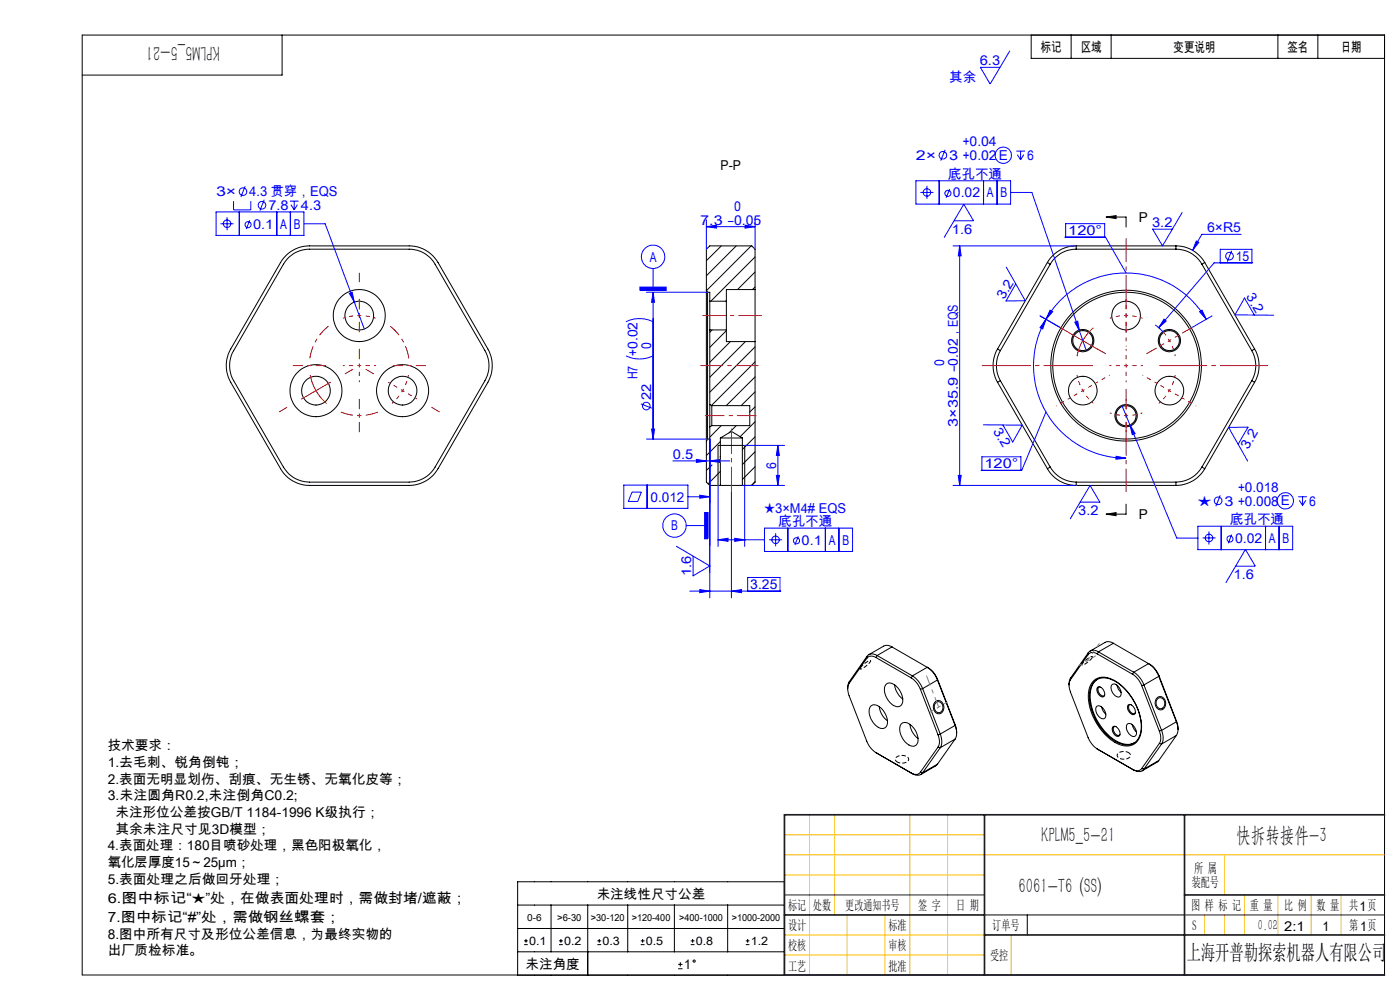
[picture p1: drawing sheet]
<svg xmlns="http://www.w3.org/2000/svg" width="420mm" height="297mm" viewBox="0 0 420 297" stroke-linecap="round" stroke-linejoin="round" font-family="sans-serif">
<g fill="none" stroke="#000" stroke-width=".3">
<path d="M24.7 10.5h390.7v281.7h-390.7zM84.6 10.5v12h-59.9M309.4 10.5v7h106M321.3 10.5v7M333.3 10.5v7M383.4 10.5v7M395.4 10.5v7M85.8 76.6a9.9 9.9 0 0 1 7-2.9h29.9a10.1 10.1 0 0 1 8.7 5l15 25.9a10.2 10.2 0 0 1 0 10l-15 25.9a10 10 0 0 1-8.7 5h-29.9a10 10 0 0 1-8.6-5l-15-25.9a10 10 0 0 1 0-10l15-25.9zM86.6 77.1a9.1 9.1 0 0 1 6.2-2.4h29.9a8.9 8.9 0 0 1 7.8 4.5l15 25.9a9 9 0 0 1 0 9l-15 25.9a9.1 9.1 0 0 1-7.8 4.5h-29.9a9.1 9.1 0 0 1-7.8-4.5l-14.9-25.9a9 9 0 0 1 0-9l14.9-25.9zM216.4 73.7l-4.5 4.4M220.9 73.7l-9 9M225.4 73.7l-13.4 13.4"/>
<path d="M226.5 77l-13.2 13.3M314.2 78.7l-14.9 25.9M314.2 78.7l.9 .5M315.1 79.2l-15 25.9M322.9 74.7a8.9 8.9 0 0 0-7.8 4.5M322.9 73.7a10 10 0 0 0-8.7 5M322.9 74.7h29.9M322.9 73.7v1M322.9 73.7h29.9M331.8 65l3-.4v.9zM331.8 65h6v3M352.8 74.7a8.9 8.9 0 0 1 7.8 4.5"/>
<path d="M352.8 73.7a10 10 0 0 1 8.6 5M352.8 73.7v1M360.6 79.2l14.9 25.9M361.4 78.7l-.8 .5M361.4 78.7l15 25.9M211.9 87v45.2M211.9 87l.4 .6M212.3 87.6v44M212.3 87.6h.6v2.7M212.9 90.3v8.6M212.9 98.9v22.3M212.9 98.9h5"/>
<path d="M212.9 90.3h5M213.6 98.9l-.7 .7M217.9 90.3v8.6M217.9 99.1l-5 5M217.9 90.1l-.2 .2M217.9 98.9v3.5h8.6M226.5 86.8v15.6M226.5 86.8v-12.1l-1-1h-12.6l-1 1v12.3M226.5 86l-.8 .8M226.5 81.5l-5.2 5.3M226.5 86.8h-8.6v3.5M219.1 102.4l-6.2 6.2"/>
<path d="M223.6 102.4l-10.7 10.7M226.5 102.4v42.1l-1 1h-2.8M226.5 104l-13.6 13.5M226.5 108.4l-13.1 13.1M226.5 113l-8.6 8.6M226.5 117.4l-4.1 4.2M299.3 104.6a10 10 0 0 0 0 10M299.3 104.6l.8 .5M299.3 114.6l14.9 25.9M300.1 105.1a9.2 9.2 0 0 0 0 9M300.1 114.1l15 25.9M300.1 114.1l-.8 .5"/>
<path d="M375.5 105.1a9 9 0 0 1 0 9M375.5 114.1l-14.9 25.9M375.5 114.1l.9 .5M376.4 104.6a10 10 0 0 1 0 10M376.4 104.6l-.9 .5M376.4 114.6l-15 25.9M211.9 132.2v12.3l1 1h3.2M212.3 131.6l-.4 .6M212.4 131.6l-.3 .2M212.9 121.2v6.7M212.9 127.9v3.7h-.6M212.9 121.2l.6 .4"/>
<path d="M213.5 121.6v6M213.5 127.6l-.6 .3M213.5 121.6h11.4v6h-11.4M213.6 139.3l-1.7 1.7M216.1 132.3l-4.2 4.2M216.1 136.8l-.1 .1M216.1 131.3h6.6M216.1 131.3l3.3-2 3.3 2M216.1 131.3v14.2M216.4 127.6l-3.5 3.4M220.9 127.6l-2.2 2.1M222.7 131.3v14.2"/>
<path d="M226.5 121.9l-1.6 1.6M226.5 126.4l-4.5 4.5M226.5 130.9l-3.8 3.8M226.5 135.4l-3.8 3.8M226.5 139.9l-3.8 3.8M315.1 140a9.1 9.1 0 0 0 7.8 4.5M315.1 140l-.9 .5M360.6 140a9.1 9.1 0 0 1-7.8 4.5M360.6 140l.8 .5M215.4 145.5v-12h8v12M216.1 141.3l-3.7 3.7M216.1 145.5h6.6"/>
<path d="M226.5 144.4l-1.1 1.1M314.2 140.5a9.9 9.9 0 0 0 8.7 5M322.9 144.5h29.9M322.9 145.5h29.9M322.9 144.5v1M331.8 154.1l3-.5v.9zM337.8 151.1v3h-6M352.8 144.5v1M361.4 140.5a9.9 9.9 0 0 1-8.6 5M260 197.3l-5.3 7.5M260.1 196.7l-.1 .6M260.1 196.7l-5.3 7.6"/>
<path d="M262.8 197.1a2.01 2.01 0 0 0-2.8 .2M262.8 197.1l10.6 6.1M263.1 196.5a2.13 2.13 0 0 0-3 .2M263.1 196.5l-.3 .6M263.1 196.5l10.6 6.1M267.6 193.9a2.45 2.45 0 0 0-2.5-.3l-4.5 2.6M267.6 193.9l10.6 6.1M267.6 193.9l-4.5 2.6M278.2 200l1.5 1.2 1.5 2.6M278.2 200l1.8 1.4 1.3 2.2M278.2 200l-4.5 2.6M326.4 196.2l-5.3 7.5"/>
<path d="M326.5 195.6l-.1 .6M326.5 195.6l-5.3 7.6M329.2 196a2.01 2.01 0 0 0-2.8 .2M329.2 196l10.6 6.1M329.5 195.4a2.12 2.12 0 0 0-3 .2M329.5 195.4l-.3 .6M329.5 195.4l10.6 6.1M334 192.8a2.53 2.53 0 0 0-2.5-.3l-4.4 2.6M334 192.8l-4.5 2.6M334 192.8l10.6 6.1M344.6 198.9l1.8 1.5 1.2 2.3M344.6 198.9a6.7 6.7 0 0 1 3.1 3.6"/>
<path d="M344.6 198.9l-4.5 2.6M254.7 204.8a4.1 4.1 0 0 0 0 3.7l5.7 14.4 .9 1.4 1.5 1.3M254.8 204.3l-.3 .7-.2 1.4M254.8 204.3l-.1 .5M261.3 211.5a2.68 2.68 0 0 1 3.5 1.2 4.6 4.6 0 0 1 1 5.2 2.29 2.29 0 0 1-3.4-.8 4.6 4.6 0 0 1-1.2-5.4zM263.8 211.8l.3 1.5 .7 1.3 1.4 1.4M265.8 205.1a2.67 2.67 0 0 1 3.8 1.4 4.1 4.1 0 0 1 .6 5 3 3 0 0 1-3.9-1.8l-.9-2.1a2.93 2.93 0 0 1 .4-2.5zM268.4 205.2l.3 1.4 .5 1 .6 1 1 .9M270.4 217a2.29 2.29 0 0 1 3.3 .8 4.6 4.6 0 0 1 1.3 5.4 2.31 2.31 0 0 1-3.4-.8 4.7 4.7 0 0 1-1.2-5.4zM273 217.1l.7 2.3 1.7 1.9M273.4 203.2l1.7 1.5 1 1.9M273.7 202.6l1.8 1.5 1.3 2.3"/>
<path d="M273.7 202.6l-.3 .6M276.1 206.6l5.3 13.6M276.8 206.4l-.7 .2M276.8 206.4l5.3 13.6M280.5 210.4a1.68 1.68 0 0 1 2.1 0 1.68 1.68 0 0 1 .5 1.9 1.56 1.56 0 0 1-1.6 1.6 1.56 1.56 0 0 1-1.5-1.7l.1-1.2zM280.7 210.7a1.46 1.46 0 0 1 1.8 .1 1.46 1.46 0 0 1 .3 1.9 1.32 1.32 0 0 1-1.7 .8 1.32 1.32 0 0 1-.8-1.7zM281.2 203.8l5.3 13.6M281.2 203.8l-4.4 2.6M281.3 203.6l-.1 .2M281.3 203.6l5.3 13.6M282.1 220l.3 1.2a3.9 3.9 0 0 1-.3 2.9M282.1 220l-.7 .2"/>
<path d="M286.5 217.4l.4 1.2a3.9 3.9 0 0 1-.4 2.9M286.5 217.4l-4.4 2.6M286.6 217.2l.3 1.2 .1 1.3M286.6 217.2l-.1 .2M321.1 203.7a4 4 0 0 0 0 3.7l5.5 14 1.1 1.8 1.5 1.3M321.2 203.2l-.3 .7-.2 1.4M321.2 203.2l-.1 .5M328 204.1a5.2 5.2 0 0 1 6.7 .1 17 17 0 0 1 7.6 15.3 4.5 4.5 0 0 1-6.9 3.5 17 17 0 0 1-8.8-15.7 5.6 5.6 0 0 1 1.4-3.2zM328.4 204.2a5.1 5.1 0 0 1 6.2 0 16.6 16.6 0 0 1 7.7 15 4.4 4.4 0 0 1-6.8 3.4 16.2 16.2 0 0 1-8.5-15.8l.4-1.3zM329 211.7a1.83 1.83 0 0 1 2.5 1.4l.1 .6a1.12 1.12 0 0 1-.3 1.6 1.12 1.12 0 0 1-1.6-.5l-.8-1.4a1.7 1.7 0 0 1 .1-1.7zM329.2 203.6a6.6 6.6 0 0 0-1.9 7.1 16.4 16.4 0 0 0 9.3 12.1 4.5 4.5 0 0 0 3.6-.2M329.3 205.9a1.93 1.93 0 0 1 2 2.6 1.03 1.03 0 0 1-1.7-.4l-.5-1.1z"/>
<path d="M330 205.8a1.32 1.32 0 0 0 0 2.3 .85 .85 0 0 0 1.4 .2M330.5 211.9l.4 1.1 .9 1M333.6 205.2a1.86 1.86 0 0 1 2.5 1.4l.2 .5a1.11 1.11 0 0 1 0 1.3 1.11 1.11 0 0 1-1.2 .4 2.8 2.8 0 0 1-1.5-3.6zM333.9 217.8a1.89 1.89 0 0 1 2.1 2.2 .95 .95 0 0 1-.9 .7 .95 .95 0 0 1-.9-.8l-.5-1.3zM334.5 217.7a1.1 1.1 0 0 0-.2 1.9l.2 .2a.93 .93 0 0 0 1.5 .4M335.1 205.4l.4 1.1 .8 1M338.2 217a1.93 1.93 0 0 1 2.5 1.7 1.23 1.23 0 0 1 .3 1.3 1.23 1.23 0 0 1-1.1 .7 2.82 2.82 0 0 1-1.7-3.7zM338.4 211.4a1.3 1.3 0 0 1 2 .9l.1 .5a.91 .91 0 0 1-.3 1.3 .91 .91 0 0 1-1.3-.5l-.6-1.1zM339.1 211.2a1.31 1.31 0 0 0 .1 2.2 .83 .83 0 0 0 1.4 .2M339.7 217.2l.6 1.4 .6 .7M339.8 202.1l1.4 1.2 1.3 2.2M340.1 201.5l1.5 1.2 1.6 2.6"/>
<path d="M340.1 201.5l-.3 .6M342.5 205.5l5.3 13.6M343.2 205.3l-.7 .2M343.2 205.3l5.3 13.6M347 209.3a1.64 1.64 0 0 1 2-.2 1.64 1.64 0 0 1 .7 1.8 1.59 1.59 0 0 1-1.5 1.9 1.59 1.59 0 0 1-1.6-1.8v-1zM347.3 209.4a1.51 1.51 0 0 1 1.9 .3 1.51 1.51 0 0 1 .1 1.9 1.31 1.31 0 0 1-1.6 .7 1.31 1.31 0 0 1-.9-1.6zM347.6 202.7l-4.4 2.6M347.6 202.7l5.3 13.6M347.7 202.5l-.1 .2M347.7 202.5l5.3 13.6M347.8 219.1l.1 .4a3.9 3.9 0 0 1-.1 3.3M348.5 218.9l.4 1.6a3.5 3.5 0 0 1-.4 2.5"/>
<path d="M348.5 218.9l-.7 .2M352.9 216.3l.3 .8a4 4 0 0 1-.3 3.3M352.9 216.3l-4.4 2.6M353 216.1l.4 2.5M353 216.1l-.1 .2M262.8 225.6l10.9 6.3M262.8 225.6l.3 .2M276.1 231.4a1.89 1.89 0 0 1-2.7 .3l.3 .2M276.1 231.4l.7 .2M276.8 231.6a2.21 2.21 0 0 1-3.1 .3M281.2 229l-.5 .5-4.5 2.6M281.2 229l-4.4 2.6"/>
<path d="M281.4 220.2l.2 .4a3.8 3.8 0 0 1-.2 3.3M281.4 223.9l-5.3 7.5M281.4 223.9l.7 .2M282.1 224.1l-5.3 7.5M286.5 221.5l-4.4 2.6M286.5 221.5l-5.3 7.5M329.2 224.5l10.9 6.3M329.2 224.5l.3 .2M342.5 230.3a1.97 1.97 0 0 1-2.7 .3l.3 .2M342.5 230.3l.7 .2M343.2 230.5a2.21 2.21 0 0 1-3.1 .3M347.6 227.9l-.5 .6-4.5 2.5"/>
<path d="M347.6 227.9l-4.4 2.6M347.8 222.8l-5.3 7.5M347.8 222.8l.7 .2M348.5 223l-5.3 7.5M352.9 220.4l-4.4 2.6M352.9 220.4l-5.3 7.5M155.3 264.3h80v28h-80zM155.3 271.2h80M155.3 278.3h80M165.3 271.2v14.1M176.3 271.2v21.1M188.3 271.2v14.1"/>
<path d="M202.3 271.2v14.1M218.3 271.2v14.1M295.3 274.2h60.1M308.2 274.2v6M155.3 285.3h80M157.2 283.1h1.1M157.2 282h1.1M157.8 281.4v1.1M167.7 283.1h1.1M167.7 282h1.1M168.3 281.4v1.1M179.2 283.1h1.1"/>
<path d="M179.2 282h1.1M179.8 281.4v1.1M192.2 283.1h1.2M192.2 282h1.2M192.8 281.4v1.1M203.4 290.3h1.4M203.4 289h1.4M204.1 288.4v1.3M207.2 283.1h1.2M207.2 282h1.2M207.8 281.4v1.1M223.7 283.1h1.1"/>
<path d="M223.7 282h1.1M224.3 281.4v1.1"/>
<circle cx="107.8" cy="94.6" r="7.8"/>
<circle cx="107.8" cy="94.6" r="4.3"/>
<circle cx="337.8" cy="94.6" r="4.3"/>
<circle cx="94.8" cy="117.1" r="4.3"/>
<circle cx="94.8" cy="117.1" r="7.8"/>
<circle cx="120.8" cy="117.1" r="4.3"/>
<circle cx="120.8" cy="117.1" r="7.8"/>
<circle cx="324.8" cy="117.1" r="4.3"/>
<circle cx="324.8" cy="102.1" r="3"/>
<circle cx="324.8" cy="102.1" r="3.3"/>
<circle cx="337.8" cy="109.6" r="22.6"/>
<circle cx="337.8" cy="109.6" r="22"/>
<circle cx="350.8" cy="102.1" r="3.3"/>
<circle cx="350.8" cy="102.1" r="2.99"/>
<circle cx="350.8" cy="117.1" r="4.3"/>
<circle cx="337.8" cy="124.6" r="3"/>
<circle cx="337.8" cy="124.6" r="3.3"/>
<circle cx="208.2" cy="288" r=".32"/>
</g>
<g fill="none" stroke="#00f" stroke-width=".3">
<path d="M303 15.2l-6 10-2.9-5h5.9M73.6 55.8l-1.4 3.3M79.3 59.9l-1.3 3.2M274.8 54.2h28.4v7h-28.4zM276.1 57.7h3.9M278.1 55.7v3.9M281.8 54.2v7M283.5 44.9l-1.3 3.3M284.9 56.7l-1.1 2.6M295.1 54.2v7M299.1 54.2v7M303.2 57.7h6.4l14.3 41.5"/>
<path d="M304.9 45.3h2.6M305.2 46.4l1 1.5M306.2 45.3v2.6M307.1 46.4l-.9 1.5M64.8 63.5h26.4v7.1h-26.4zM66.1 67.1h4M68.1 65.1v3.9M70.1 60.3v2.6h5.1v-2.6M71.8 63.5v7.1M74.9 66l-1 2.6M83 63.5v7.1M87 60.3h2.6"/>
<path d="M87.1 63.5v7.1M87.3 61.3l1 1.6M88.3 60.3v2.6M89.2 61.3l-.9 1.6M91.2 67.1h6.3l8.8 23.5M211.9 67.9l3-.4v.9zM211.9 65.9v8.8M211.9 67.9h14.6M223.5 67.5l3 .4-3 .5zM226.5 65.9v8.8M285.9 73.7h37M286.2 66.2h5.9l-3-5-5.9 10"/>
<path d="M287.9 73.7l.5 3h-.9zM287.9 73.7v71.8M319.4 71.1h12.2l6.2 10.7M319.7 71.1v-4.1h11.7v4.1M354.6 63.7l-5.8 10-3-5h5.9M358.9 72.2l.8 .4-1.9 2.4zM366.1 78.8v-4.1h9.5v4.1M369.5 75.1l-1.3 3.3M372.3 70.2h-11.8l-2.7 4.8M375.8 78.8h-11.6l-16.6 19.4M104.8 87.9l.9-.3 .6 3zM106.3 90.6l3 8"/>
<path d="M187.8 96.4a9.2 9.2 0 0 1 8.1 0M192 86h7.8v1.1h-7.8zM193.9 87.6h18.4M195.9 87.6l.5 3h-.9zM195.9 80.5v5.5M195.9 87.6v44M301.9 80l5.7 10.1-5.8 .1 2.9-5.1M312 94.7l5.9 3.4M313.8 95.7l-1 2.9-.8-.4zM313.8 95.7a27.7 27.7 0 0 0 24 41.6M313.8 95.7a27.7 27.7 0 0 1 48.1 0M315 93l.8 .4-2 2.3z"/>
<path d="M322.4 96.6l.9-.3 .6 2.9zM323.9 99.2l1.9 5.7M346.5 97.4l2.5 2.2M349.2 95.6l.7 .6-2.3 2zM359.9 93.4l.7-.4 1.3 2.7zM363.6 94.7l-5.8 3.4M376.3 94.4l-3-5.1-2.8 5.1 11.6 .1M187.8 106.6a9.2 9.2 0 0 0 8.1 0M192.3 121l3.2 1.3M193.9 131.6h18.4M195.5 128.6h.9l-.5 3zM201.9 138.1h17"/>
<path d="M208.9 137.7l3 .4-3 .5zM212.9 131.6v47.6M212.9 138.1l3-.4v.9zM223.4 133.5h12M233.4 133.5l.4 3h-.9zM233.4 133.5v12M295.1 127.3l11.6 .1-2.9 5.1-2.9-5.1M313.8 123.5l-7.3 17.5h-12.2M334.9 136.7l2.9 .6-3 .3zM336.7 121.8l2.3 5.5M339 127.3l1.5 2.7-.8 .3zM339 127.3l14 34h6.4"/>
<path d="M371.4 133.1l3-5.1-5.8 .1 5.7 10.1M187.1 145.4h19.3v7h-19.3zM189.6 147.5h2.8l-1.1 2.8h-2.8zM194.1 145.4v7M205.8 157.5h5.6M206.4 148.9h6.5M209.9 148.4l3 .5-3 .4zM211.4 153.6h1v7.9h-1zM215.4 145.5v18.3M219.4 147.5v31.7M222.7 145.5h12.7M223.4 145.5v18.3"/>
<path d="M229.3 158.3h26.5v7h-26.5zM232.7 159.8v3.9M232.9 142.5h.9l-.4 3zM236.4 158.3v7M247.6 158.3v7M251.7 158.3v7M285.9 145.5h37M287.5 142.5h.9l-.5 3zM294.6 141v-4.1h11.7v4.1M324.1 150.5h5.9l-3-5-5.9 10M359.4 157.7h28.4v7h-28.4zM362.7 159.3v3.9"/>
<path d="M366.1 148.4l-1.3 3.3M366.4 157.7v7M379.7 157.7v7M383.7 157.7v7M389.5 148.9h2.6M389.8 149.9l1 1.6M390.8 148.9v2.6M391.8 149.9l-1 1.6M202.9 163.7l10 5.9-5 3v-5.9M206.9 177.2h27.3M209.9 176.7l3 .5-3 .4zM215.4 161.8l3-.5v.9z"/>
<path d="M215.4 161.8h13.9M219.4 177.2l3-.5v.9zM220.4 161.3l3 .5-3 .4zM224.3 177.2v-4.1h9.7v4.1M230.7 161.8h3.9M239.5 160.8l-1.1 2.6M360.8 161.2h3.9M369.5 160.2l-1 2.6M370.7 169.7h5.9l-3-5-5.9 10"/>
<circle cx="72.9" cy="57.4" r="1.14"/>
<circle cx="278.1" cy="57.7" r="1.12"/>
<circle cx="282.9" cy="46.5" r="1.14"/>
<circle cx="284.4" cy="58" r=".91"/>
<circle cx="301" cy="46.5" r="2.45"/>
<circle cx="68.1" cy="67" r="1.13"/>
<circle cx="74.4" cy="67.3" r=".92"/>
<circle cx="78.6" cy="61.5" r="1.14"/>
<circle cx="195.9" cy="77" r="3.5"/>
<circle cx="368.8" cy="76.7" r="1.15"/>
<circle cx="193.9" cy="121.7" r="1.14"/>
<circle cx="202.3" cy="157.5" r="3.5"/>
<circle cx="365.4" cy="150.1" r="1.15"/>
<circle cx="385.6" cy="150.1" r="2.45"/>
<circle cx="232.7" cy="161.8" r="1.12"/>
<circle cx="239" cy="162.1" r=".91"/>
<circle cx="362.7" cy="161.2" r="1.12"/>
<circle cx="369" cy="161.5" r=".92"/>
</g>
<g fill="none" stroke="#f00" stroke-width=".3" stroke-dasharray="30.5 1.3 1.3 1.3" stroke-dashoffset="29.9" stroke-linecap="butt">
<path d="M107.8 94.6l-2.8 .2-2.1 .6M107.8 94.6l2.8 .2 2.1 .6M107.8 94.6v-5M107.8 94.6v5M337.8 94.6l-2.7 .2-2.2 .6M337.8 94.6l2.8 .2 2.1 .6M337.8 94.6v-5M337.8 94.6v5M107.8 109.6v-5M107.8 109.6h-5M107.8 109.6v5M107.8 109.6h5"/>
<path d="M120.8 117.1l1-2 .7-2.7M120.8 117.1l-1.6 2.2-1.6 1.6M120.8 117.1l4.3 2.5M120.8 117.1l-4.3-2.5M324.9 117.1l1.6 2.2 1.5 1.6M324.9 117.1l-1-2-.8-2.7M324.9 117.1l-4.4 2.5M324.9 117.1l4.3-2.5M337.8 109.6v5M337.8 109.6h5M337.8 109.6v-5M337.8 109.6h-5"/>
<path d="M350.8 102.1l-1.6-2.3-1.5-1.6M350.8 102.1l1 2 .8 2.6M350.8 117.1l1-2 .8-2.7M350.8 117.1l-1.6 2.2-1.5 1.6M350.8 102.1l4.4-2.5M350.8 102.1l-4.3 2.5M350.8 117.1l4.4 2.5M350.8 117.1l-4.3-2.5M337.8 124.6l2.8-.3 2.1-.6M337.8 124.6l-2.7-.3-2.2-.6M337.8 124.6v5M337.8 124.6v-5"/>
</g>
<path d="M320.5 99.6l8.7 5M328 98.2a14.9 14.9 0 0 0-4.9 8.5M93.1 112.4a14.9 14.9 0 0 0 4.9 8.5M99.1 114.6l-8.6 5" fill="none" stroke="#f00" stroke-width=".3"/>
<path d="M98.5 97.8a15 15 0 0 0-5.5 9.6M122.6 107.4a15 15 0 0 0-5.5-9.6M102.2 123.5a15 15 0 0 0 11.2 0" fill="none" stroke="#f00" stroke-width=".3" stroke-dasharray="30.5 1.3 1.3 1.3" stroke-dashoffset="26.7" stroke-linecap="butt"/>
<path d="M327.6 197.2l.1-.3a2.26 2.26 0 0 0-2.2 1.1l-.9 1.2a1.27 1.27 0 0 0 1.5-.6l1.5-1.4M258.2 200l-.2 .4a2.26 2.26 0 0 0 2.2-1.1l1-1.2a1.27 1.27 0 0 0-1.6 .6l-1.4 1.3" fill="none" stroke="#000" stroke-width=".3" stroke-dasharray="1.3 .6" stroke-dashoffset=".2" stroke-linecap="butt"/>
<path d="M269.2 228.4a2.44 2.44 0 0 0 3.4-.8 2.38 2.38 0 0 0-3.6-.7l-.4 .7 .6 .8M338.6 225.6a2.44 2.44 0 0 0-3.5 .7 2.38 2.38 0 0 0 3.7 .8l.3-.8-.5-.7" fill="none" stroke="#000" stroke-width=".3" stroke-dasharray="1.3 .6" stroke-dashoffset=".4" stroke-linecap="butt"/>
<path d="M107.8 84.6v-2.8M320.5 99.6l-2.6-1.5M355.2 99.6l2.6-1.5M103.5 112.1l2.4-1.4M107.8 104.6v2.8M112.1 112.1l-2.4-1.4M329.2 104.6l2.6 1.5M337.8 119.6v-3M346.5 104.6l-2.6 1.5M86.2 122.1l-2.5 1.4M129.5 122.1l2.4 1.4" fill="none" stroke="#f00" stroke-width=".3" stroke-dasharray="30.5 1.3 1.3 1.3" stroke-linecap="butt"/>
<path d="M107.8 99.6v-10M337.8 99.6v-10M97.8 109.6h-10M107.8 119.6v10M117.8 109.6h10M337.8 119.6v10" fill="none" stroke="#f00" stroke-width=".3" stroke-dasharray="30.5 1.3 1.3 1.3" stroke-dashoffset="27.4" stroke-linecap="butt"/>
<path d="M347.8 109.6h32.5" fill="none" stroke="#f00" stroke-width=".3" stroke-dasharray="30.5 1.3 1.3 1.3" stroke-dashoffset="16.1" stroke-linecap="butt"/>
<path d="M327.8 109.6h-33.3" fill="none" stroke="#f00" stroke-width=".3" stroke-dasharray="30.5 1.3 1.3 1.3" stroke-dashoffset="15.7" stroke-linecap="butt"/>
<path d="M337.8 129.6v17.9" fill="none" stroke="#f00" stroke-width=".3" stroke-dasharray="30.5 1.3 1.3 1.3" stroke-dashoffset="23.4" stroke-linecap="butt"/>
<path d="M337.8 99.6v4.3M320.5 119.6l-3.7 2.1M329.2 114.6l3.7-2.2M346.5 114.6l-3.7-2.2M355.2 119.6l3.7 2.1" fill="none" stroke="#f00" stroke-width=".3" stroke-dasharray="30.5 1.3 1.3 1.3" stroke-dashoffset="30.2" stroke-linecap="butt"/>
<path d="M337.8 89.6v-18.2" fill="none" stroke="#f00" stroke-width=".3" stroke-dasharray="30.5 1.3 1.3 1.3" stroke-dashoffset="23.3" stroke-linecap="butt"/>
<path d="M210.1 109.6h17.4" fill="none" stroke="#f00" stroke-width=".3" stroke-dasharray="30.5 1.3 1.3 1.3" stroke-dashoffset="23.7" stroke-linecap="butt"/>
<path d="M210.7 94.6h17.8" fill="none" stroke="#f00" stroke-width=".3" stroke-dasharray="30.5 1.3 1.3 1.3" stroke-dashoffset="23.5" stroke-linecap="butt"/>
<path d="M219.4 128.5v19" fill="none" stroke="#f00" stroke-width=".3" stroke-dasharray="30.5 1.3 1.3 1.3" stroke-dashoffset="22.9" stroke-linecap="butt"/>
<path d="M226.9 124.6h-15.4" fill="none" stroke="#f00" stroke-width=".3" stroke-dasharray="30.5 1.3 1.3 1.3" stroke-dashoffset="24.7" stroke-linecap="butt"/>
<path d="M323.5 199.6l5.3-3.1M284.2 210.4l-5.3 3" fill="none" stroke="#808080" stroke-width=".3" stroke-dasharray="30.5 1.3 1.3 1.3" stroke-dashoffset="29.3" stroke-linecap="butt"/>
<path d="M326.2 198l3.6-5.2" fill="none" stroke="#808080" stroke-width=".3" stroke-dasharray="30.5 1.3 1.3 1.3" stroke-dashoffset="29.2" stroke-linecap="butt"/>
<path d="M281.6 211.9l-3.7-9.4" fill="none" stroke="#808080" stroke-width=".3" stroke-dasharray="30.5 1.3 1.3 1.3" stroke-dashoffset="27.3" stroke-linecap="butt"/>
<g fill="none" stroke="#ffbf00" stroke-width=".3">
<path d="M235.3 250.2h60M235.3 256.2h180.1M242.9 244.2v48M250.4 244.2v30M272.9 244.2v48M284.3 244.2v48M367.3 256.2v12M235.3 262.2h60M254.1 274.2v18.1M265.5 274.2v18M361.4 274.2v6M367.3 274.2v6"/>
<path d="M373.3 268.2v12M383.4 268.2v12M393.3 268.2v12M402.3 268.2v12M235.3 286.2h60M235.3 280.2h60M303.4 280.2v12"/>
</g>
<path d="M235.3 268.2h60M355.4 274.2h60" fill="none" stroke="#191924" stroke-width=".3"/>
<path d="M295.3 244.2v48M355.4 244.2v48M415.4 244.2h-180.1v48h180.1M235.3 274.2h60M355.4 268.2h60M295.3 280.2h120.1" fill="none" stroke="#191924" stroke-width=".5"/>
<path d="M331.8 65l3-.4v.9zM331.8 154.1l3-.5v.9z" fill="#000"/>
<g fill="#00f">
<path d="M219.4 177.2l3-.5v.9zM209.9 176.7l3 .5-3 .4zM212.9 138.1l3-.4v.9zM208.9 137.7l3 .4-3 .5z"/>
<path d="M358.9 72.2l-1.1 2.8 1.9-2.4zM349.2 95.6l-1.6 2.6 2.3-2zM339 127.3l.7 3 .8-.3zM322.4 96.6l1.5 2.6-.6-2.9zM359.9 93.4l.7-.4 1.3 2.7zM315 93l.8 .4-2 2.3zM215.4 161.8l3-.5v.9zM220.4 161.3l3 .5-3 .4z"/>
<path d="M195.9 87.6l.5 3h-.9zM195.5 128.6h.9l-.5 3zM233.4 133.5l.4 3h-.9zM232.9 142.5h.9l-.4 3z"/>
<path d="M287.9 73.7l.5 3h-.9zM287.5 142.5h.9l-.5 3z"/>
<path d="M211.9 67.9l3-.4v.9zM223.5 67.5l3 .4-3 .5z"/>
<path d="M313.8 95.7l-1 2.9-.8-.4zM334.9 136.7l2.9 .6-3 .3z"/>
<path d="M209.9 148.4l3 .5-3 .4zM192 86h7.8v1.1h-7.8zM211.4 153.6h1v7.9h-1zM104.8 87.9l1.5 2.7-.6-3z"/>
</g>
<text font-size="6.4" x="356" y="287.8">上海开普勒探索机器人有限公司</text>
<g font-size="6.3">
<text x="65.9" y="13.9" transform="rotate(-180 65.9 13.9)">KPLM5_5-21</text>
<text x="312.4" y="252.5">KPLM5_5-21</text>
<text x="370.9" y="252.5">快拆转接件-3</text>
<text x="305.6" y="267.7">6061-T6 (SS)</text>
</g>
<text font-size="4.4" x="377.3" y="278.7">0.02</text>
<text font-size="4.2" x="32.3" y="276.3">7.图中标记“#”处，需做钢丝螺套；</text>
<g font-size="4.1">
<text x="312.2" y="15.6">标记</text>
<text x="324.2" y="15.6">区域</text>
<text x="352.1" y="15.6">变更说明</text>
<text x="386.2" y="15.6">签名</text>
<text x="402.2" y="15.6">日期</text>
<text x="216.2" y="50.9">P-P</text>
<text x="341.6" y="66.5">P</text>
<text x="341.6" y="155.6">P</text>
<text x="32.3" y="224.8">技术要求：</text>
<text x="32.3" y="229.8">1.去毛刺、锐角倒钝；</text>
<text x="32.3" y="234.8">2.表面无明显划伤、刮痕、无生锈、无氧化皮等；</text>
<text x="32.3" y="239.8">3.未注圆角R0.2,未注倒角C0.2;</text>
<text x="34.6" y="244.8">未注形位公差按GB/T 1184-1996 K级执行；</text>
<text x="34.6" y="249.8">其余未注尺寸见3D模型；</text>
<text x="32.3" y="254.9">4.表面处理：180目喷砂处理，黑色阳极氧化，</text>
<text x="32.3" y="259.9">氧化层厚度15～25μm；</text>
<text x="358.2" y="261.8">所 属</text>
<text x="32.3" y="264.9">5.表面处理之后做回牙处理；</text>
<text x="179" y="269.5">未注线性尺寸公差</text>
<text x="357.5" y="266">装配号</text>
<text x="32.3" y="270.6">6.图中标记“★”处，在做表面处理时，需做封堵/遮蔽；</text>
<text x="236.5" y="272.6">标记</text>
<text x="243.9" y="272.6">处数</text>
<text x="253.6" y="272.6">更改通知书号</text>
<text x="275.4" y="272.6">签 字</text>
<text x="286.8" y="272.6">日 期</text>
<text x="357.3" y="272.7">图 样 标 记</text>
<text x="375" y="272.7">重 量</text>
<text x="385.3" y="272.7">比 例</text>
<text x="394.9" y="272.7">数 量</text>
<text x="404.8" y="272.7">共 页</text>
<text x="407.8" y="273">1</text>
<text x="32.3" y="281.3">8.图中所有尺寸及形位公差信息，为最终实物的</text>
<text x="236.5" y="278.6">设计</text>
<text x="266.6" y="278.6">标准</text>
<text x="297.7" y="278.6">订单号</text>
<text x="357.7" y="278.8">S</text>
<text x="385.3" y="279">2:1</text>
<text x="396.8" y="279.1">1</text>
<text x="404.8" y="278.8">第 页</text>
<text x="408" y="279.1">1</text>
<text x="32.3" y="286.3">出厂质检标准。</text>
<text x="236.5" y="284.7">校核</text>
<text x="266.6" y="284.7">审核</text>
<text x="297" y="287.8">受控</text>
<text x="157.7" y="290.5">未注角度</text>
<text x="205.2" y="290.5">1</text>
<text x="236.5" y="290.9">工艺</text>
<text x="266.6" y="290.9">批准</text>
</g>
<g font-size="4.1" fill="#00f">
<text x="293.9" y="19.6">6.3</text>
<text x="284.8" y="24.6">其余</text>
<text x="274.8" y="48">2×</text>
<text x="284.8" y="48">3 +0.02E</text>
<text x="288.8" y="43.9">+0.04</text>
<text x="308.2" y="48">6</text>
<text x="284.4" y="53.6">底孔不通</text>
<text x="64.8" y="58.9">3×</text>
<text x="74.8" y="58.9">4.3 贯穿，EQS</text>
<text x="285.9" y="59.1">0.02</text>
<text x="296.1" y="59.1">A</text>
<text x="300.2" y="59.1">B</text>
<text x="80.5" y="63">7.8</text>
<text x="90.3" y="63">4.3</text>
<text x="220.3" y="63.3">0</text>
<text x="75.9" y="68.5">0.1</text>
<text x="84.1" y="68.5">A</text>
<text x="88.2" y="68.5">B</text>
<text x="210.1" y="67.3">7.3 -0.05</text>
<text x="285.6" y="70.1">1.6</text>
<text x="320.5" y="70.5">120°</text>
<text x="345.6" y="68.1">3.2</text>
<text x="362.1" y="69.6">6×R5</text>
<text x="194.9" y="78.4">A</text>
<text x="370.7" y="78.2">15</text>
<text x="373.8" y="88.8" transform="rotate(60 373.8 88.8)">3.2</text>
<text x="301.2" y="90" transform="rotate(-60 301.2 90)">3.2</text>
<text x="191.3" y="106.6" transform="rotate(-90 191.3 106.6)">+0.02</text>
<text x="195.4" y="104.6" transform="rotate(-90 195.4 104.6)">0</text>
<text x="191.3" y="113.7" transform="rotate(-90 191.3 113.7)">H7</text>
<text x="283.3" y="109.6" transform="rotate(-90 283.3 109.6)">0</text>
<text x="195.4" y="119.8" transform="rotate(-90 195.4 119.8)">22</text>
<text x="287.4" y="127.9" transform="rotate(-90 287.4 127.9)">3×35.9 -0.02，EQS</text>
<text x="297.9" y="129.1" transform="rotate(60 297.9 129.1)">3.2</text>
<text x="201.9" y="137.5">0.5</text>
<text x="374.5" y="134.9" transform="rotate(-60 374.5 134.9)">3.2</text>
<text x="232.8" y="140.5" transform="rotate(-90 232.8 140.5)">6</text>
<text x="295.3" y="140.4">120°</text>
<text x="371.4" y="147.5">+0.018</text>
<text x="195.2" y="150.3">0.012</text>
<text x="229.4" y="153.6">★3×M4# EQS</text>
<text x="323.5" y="154.3">3.2</text>
<text x="359.4" y="151.5">★</text>
<text x="367.3" y="151.5">3 +0.008E</text>
<text x="392.8" y="151.5">6</text>
<text x="201.3" y="159">B</text>
<text x="233.4" y="157.7">底孔不通</text>
<text x="369" y="157.1">底孔不通</text>
<text x="240.5" y="163.2">0.1</text>
<text x="248.6" y="163.2">A</text>
<text x="252.7" y="163.2">B</text>
<text x="370.5" y="162.7">0.02</text>
<text x="380.7" y="162.7">A</text>
<text x="384.8" y="162.7">B</text>
<text x="207.4" y="172.7" transform="rotate(-90 207.4 172.7)">1.6</text>
<text x="370.1" y="173.5">1.6</text>
<text x="225.1" y="176.6">3.25</text>
</g>
<g font-size="3.5">
<text x="158.8" y="283.2">0.1</text>
<text x="169.3" y="283.2">0.2</text>
<text x="180.8" y="283.2">0.3</text>
<text x="193.8" y="283.2">0.5</text>
<text x="208.8" y="283.2">0.8</text>
<text x="225.3" y="283.2">1.2</text>
</g>
<g font-size="2.9">
<text x="158.1" y="276">0-6</text>
<text x="167.2" y="276">&gt;6-30</text>
<text x="177.2" y="276">&gt;30-120</text>
<text x="189.5" y="276">&gt;120-400</text>
<text x="203.8" y="276">&gt;400-1000</text>
<text x="219.5" y="276">&gt;1000-2000</text>
</g>
</svg>
